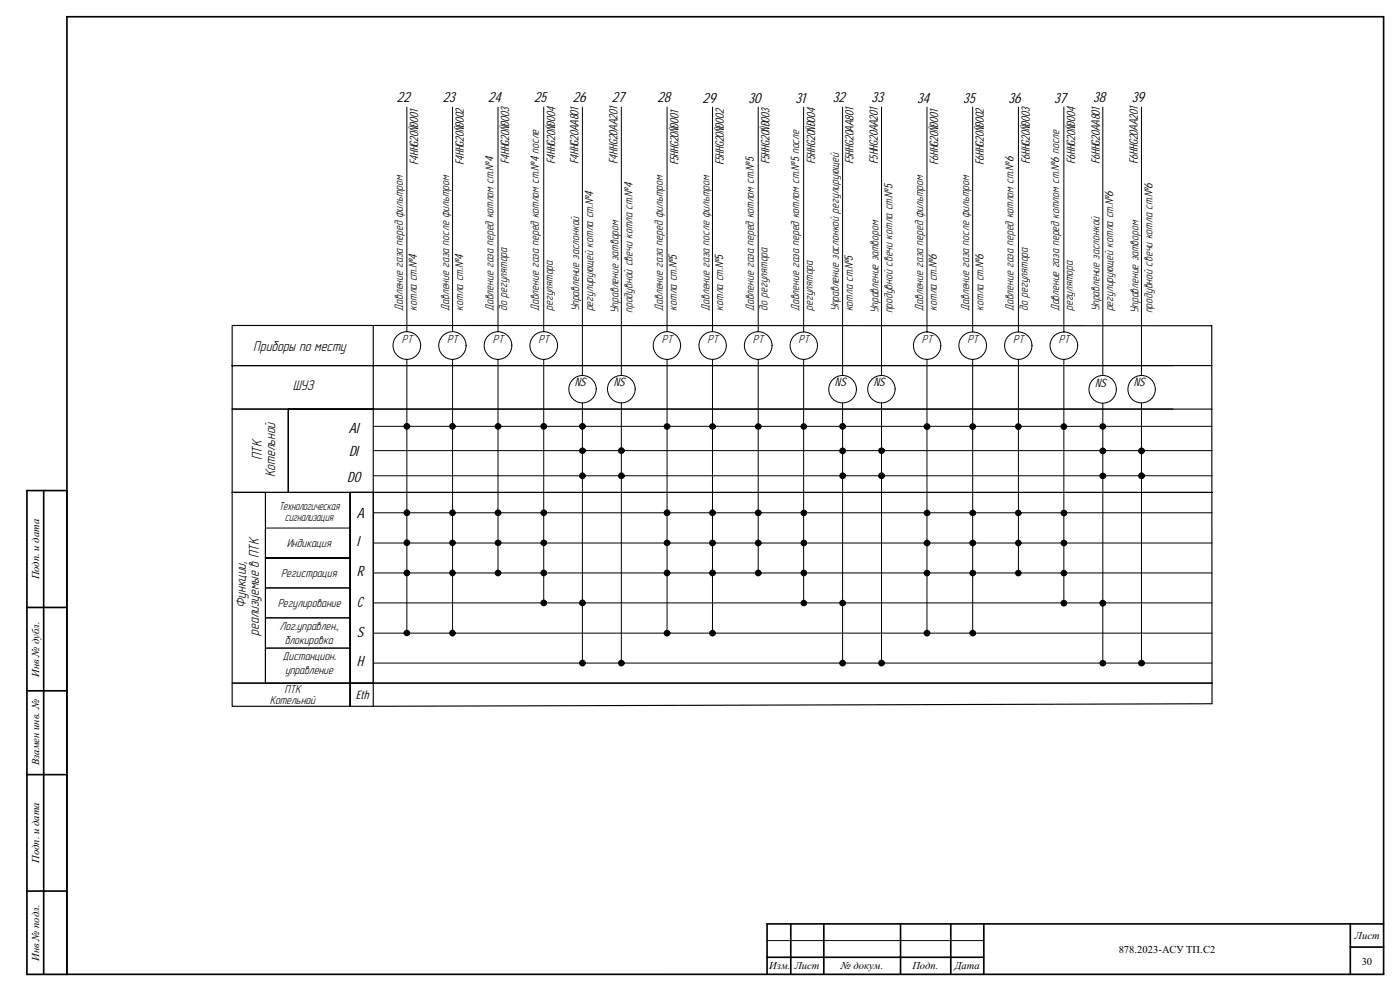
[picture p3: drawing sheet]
<svg xmlns="http://www.w3.org/2000/svg" width="420mm" height="297mm" viewBox="0 0 420 297" stroke-linecap="round" stroke-linejoin="round" font-family="sans-serif">
<g fill="none" stroke="#000" stroke-width=".3">
<path d="M122.1 32.1v67.3M135.8 32.1v67.3M149.4 32.1v67.3M163.1 32.1v67.3M174.7 32.1v80.4M186.4 32.1v80.4M200.1 32.1v67.3M213.7 32.1v67.3M227.5 32.1v67.3M241.1 32.1v67.4M252.8 32.1v80.4M264.5 32.1v80.4"/>
<path d="M278.1 32.1v67.4M291.8 32.1v67.4M305.5 32.1v67.4M319.2 32.1v67.4M330.8 32.1v80.4M342.4 32.1v80.4M122.1 107.7v81.5M135.8 107.7v81.5M149.4 107.7v64M163.1 107.7v73M200.1 107.7v81.5M213.7 107.7v81.5"/>
<path d="M227.5 107.7v64M241.1 107.7v73.1M278.1 107.7v81.5M291.8 107.7v81.5M305.5 107.7v64M319.2 107.7v73.1M86.5 122.6v25M112 127.8h251.6M112 135.1h251.6M174.7 120.7v78.5M186.4 120.7v78.5M252.8 120.7v78.5"/>
<path d="M264.5 120.7v78.5M330.8 120.8v78.4M342.4 120.7v78.5M79.6 147.6h25.4v57.1h-25.4zM79.6 158.3h25.4v8.9h-25.4zM105 147.6h7v57.1h-7zM112 147.6h-42.4h42.4M112 142.6h251.6M112.1 153.7h251.5M79.6 167.2h25.4v9h-25.4zM79.6 176.2h25.4v9h-25.4zM112.1 162.7h251.5"/>
<path d="M112.1 171.7h251.5M79.6 194.2h25.4v10.5h-25.4zM79.6 185.2h25.4v9h-25.4zM112.1 180.7h251.5M112.1 198.7h251.5M112.1 189.7h251.5M230.1 281.9h65"/>
<circle cx="122.1" cy="103.6" r="4.1"/>
<circle cx="135.7" cy="103.6" r="4.1"/>
<circle cx="149.4" cy="103.6" r="4.1"/>
<circle cx="163.1" cy="103.6" r="4.1"/>
<circle cx="174.8" cy="116.6" r="4.1"/>
<circle cx="186.4" cy="116.6" r="4.1"/>
<circle cx="200.1" cy="103.6" r="4.1"/>
<circle cx="213.8" cy="103.6" r="4.1"/>
<circle cx="227.5" cy="103.6" r="4.1"/>
<circle cx="241.1" cy="103.6" r="4.1"/>
<circle cx="252.8" cy="116.6" r="4.1"/>
<circle cx="264.4" cy="116.6" r="4.1"/>
<circle cx="278.1" cy="103.6" r="4.1"/>
<circle cx="291.8" cy="103.6" r="4.1"/>
<circle cx="305.5" cy="103.6" r="4.1"/>
<circle cx="319.2" cy="103.6" r="4.1"/>
<circle cx="330.8" cy="116.7" r="4.1"/>
<circle cx="342.5" cy="116.6" r="4.1"/>
</g>
<g fill="none" stroke="#000" stroke-width=".34">
<path d="M69.6 97.5h42.4v12.1h-42.4zM112 97.5l251.5 .1M363.5 97.5l.1 113.4-251.6 .8M69.6 109.6h42.4v13h-42.4zM112 109.6h251.6M69.6 122.6h16.9v25h-16.9zM86.5 122.6h25.5v25h-25.5zM112 122.6h251.6M69.6 147.6h10v57.1h-10zM105 147.6h7v57.1h-7zM112 147.6h251.6M69.6 204.7h35.4v7h-35.4z"/>
<path d="M105 204.7h7v7h-7zM112 204.7h251.6"/>
</g>
<g fill="none" stroke="#000" stroke-width="1">
<circle cx="122.1" cy="127.8" r=".51"/>
<circle cx="135.7" cy="127.8" r=".49"/>
<circle cx="149.4" cy="127.8" r=".51"/>
<circle cx="163.1" cy="127.8" r=".51"/>
<circle cx="174.7" cy="127.8" r=".5"/>
<circle cx="174.7" cy="135.1" r=".49"/>
<circle cx="186.4" cy="135.1" r=".51"/>
<circle cx="200.1" cy="127.8" r=".5"/>
<circle cx="213.8" cy="127.8" r=".49"/>
<circle cx="227.5" cy="127.8" r=".49"/>
<circle cx="241.1" cy="127.8" r=".48"/>
<circle cx="252.8" cy="135.1" r=".51"/>
<circle cx="252.8" cy="127.8" r=".51"/>
<circle cx="264.5" cy="135.1" r=".5"/>
<circle cx="278.1" cy="127.8" r=".51"/>
<circle cx="291.8" cy="127.8" r=".51"/>
<circle cx="305.5" cy="127.8" r=".49"/>
<circle cx="319.2" cy="127.9" r=".5"/>
<circle cx="330.8" cy="135.1" r=".51"/>
<circle cx="330.8" cy="127.8" r=".5"/>
<circle cx="342.4" cy="135.1" r=".51"/>
<circle cx="122.1" cy="153.7" r=".5"/>
<circle cx="135.7" cy="153.7" r=".49"/>
<circle cx="149.4" cy="153.7" r=".5"/>
<circle cx="163.1" cy="153.7" r=".5"/>
<circle cx="174.7" cy="142.6" r=".5"/>
<circle cx="186.4" cy="142.6" r=".5"/>
<circle cx="200.1" cy="153.7" r=".52"/>
<circle cx="213.7" cy="153.7" r=".51"/>
<circle cx="227.5" cy="153.7" r=".51"/>
<circle cx="241.1" cy="153.7" r=".48"/>
<circle cx="252.8" cy="142.6" r=".5"/>
<circle cx="264.5" cy="142.6" r=".51"/>
<circle cx="278.1" cy="153.7" r=".49"/>
<circle cx="291.8" cy="153.7" r=".49"/>
<circle cx="305.5" cy="153.7" r=".47"/>
<circle cx="319.2" cy="153.8" r=".51"/>
<circle cx="330.8" cy="142.6" r=".5"/>
<circle cx="342.4" cy="142.6" r=".51"/>
<circle cx="122.1" cy="162.7" r=".51"/>
<circle cx="122.1" cy="171.7" r=".5"/>
<circle cx="135.7" cy="171.7" r=".49"/>
<circle cx="135.7" cy="162.7" r=".47"/>
<circle cx="149.4" cy="171.7" r=".5"/>
<circle cx="149.4" cy="162.7" r=".49"/>
<circle cx="163.1" cy="171.7" r=".5"/>
<circle cx="163.1" cy="162.7" r=".49"/>
<circle cx="200.1" cy="171.7" r=".51"/>
<circle cx="200.1" cy="162.7" r=".5"/>
<circle cx="213.7" cy="162.7" r=".51"/>
<circle cx="213.7" cy="171.7" r=".51"/>
<circle cx="227.5" cy="162.7" r=".51"/>
<circle cx="227.5" cy="171.7" r=".51"/>
<circle cx="241.1" cy="162.7" r=".5"/>
<circle cx="241.1" cy="171.7" r=".5"/>
<circle cx="278.1" cy="162.7" r=".5"/>
<circle cx="278.1" cy="171.8" r=".49"/>
<circle cx="291.8" cy="162.7" r=".5"/>
<circle cx="291.8" cy="171.8" r=".49"/>
<circle cx="305.5" cy="162.7" r=".49"/>
<circle cx="305.5" cy="171.8" r=".47"/>
<circle cx="319.2" cy="162.7" r=".5"/>
<circle cx="319.2" cy="171.8" r=".49"/>
<circle cx="122.1" cy="189.7" r=".49"/>
<circle cx="135.7" cy="189.7" r=".49"/>
<circle cx="163.1" cy="180.7" r=".51"/>
<circle cx="174.7" cy="180.7" r=".51"/>
<circle cx="174.7" cy="198.7" r=".5"/>
<circle cx="186.4" cy="198.7" r=".5"/>
<circle cx="200.1" cy="189.7" r=".51"/>
<circle cx="213.8" cy="189.7" r=".5"/>
<circle cx="241.1" cy="180.7" r=".48"/>
<circle cx="252.8" cy="198.7" r=".51"/>
<circle cx="252.8" cy="180.7" r=".49"/>
<circle cx="264.5" cy="198.7" r=".51"/>
<circle cx="278.1" cy="189.7" r=".5"/>
<circle cx="291.8" cy="189.7" r=".5"/>
<circle cx="319.2" cy="180.8" r=".51"/>
<circle cx="330.8" cy="180.8" r=".52"/>
<circle cx="330.8" cy="198.8" r=".5"/>
<circle cx="342.4" cy="198.7" r=".51"/>
</g>
<g fill="none" stroke="#000" stroke-width=".5">
<path d="M13.1 147v145M20.1 147h-12v145h12v-287h395v287h-395M8.1 182.1h12M8.1 207h12M8.1 232.2h12M8.1 267h12M237.2 276.9v14.9M247.1 276.9v14.9M270.2 276.9v14.9M285.2 276.9v14.9M295.1 276.9v14.9M405.1 276.9v15.1"/>
<path d="M415.1 276.9h-185v14.9M230.1 286.9h65M405.1 283.8h10"/>
</g>
<text font-size="5.1" x="336.3" y="286.9">878.2023-АГСВ</text>
<g font-size="4.4">
<text x="119.1" y="30.7">22</text>
<text x="132.8" y="30.7">23</text>
<text x="146.4" y="30.7">24</text>
<text x="160.2" y="30.7">25</text>
<text x="171.8" y="30.7">26</text>
<text x="183.5" y="30.7">27</text>
<text x="197.2" y="30.7">28</text>
<text x="210.8" y="30.7">29</text>
<text x="224.6" y="30.7">30</text>
<text x="238.6" y="30.7">31</text>
<text x="249.8" y="30.7">32</text>
<text x="261.5" y="30.7">33</text>
<text x="275.1" y="30.7">34</text>
<text x="288.9" y="30.7">35</text>
<text x="302.6" y="30.7">36</text>
<text x="316.3" y="30.7">37</text>
<text x="328" y="30.7">38</text>
<text x="339.6" y="30.7">39</text>
<text x="75.9" y="105.1">Приборы по месту</text>
<text x="87.8" y="117">ШУЗ</text>
<text x="104.7" y="129.6">AI</text>
<text x="78.5" y="137.8" transform="rotate(-90 78.5 137.8)">ПТК</text>
<text x="104.8" y="136.7">DI</text>
<text x="82.5" y="143.1" transform="rotate(-90 82.5 143.1)">Котельной</text>
<text x="104.2" y="144.5">DO</text>
<text x="107.1" y="155.4">A</text>
<text x="107.1" y="163.6">I</text>
<text x="107.1" y="172.7">R</text>
<text x="73.7" y="182.3" transform="rotate(-90 73.7 182.3)">Функции,</text>
<text x="107.1" y="181.8">C</text>
<text x="77.7" y="190.6" transform="rotate(-90 77.7 190.6)">реализуемые в ПТК</text>
<text x="107.1" y="190.8">S</text>
<text x="107.1" y="199.7">H</text>
<text x="232" y="290.8">Изм</text>
<text x="237.5" y="290.8">.</text>
<text x="241" y="290.7">Кол.у</text>
<text x="247.2" y="290.7">ч. Лист №док .</text>
<text x="273.9" y="291">Подп.</text>
<text x="286.1" y="290.9">Дата</text>
<text x="362.2" y="295.9">Формат А3</text>
</g>
<g font-size="3.6">
<text x="125.4" y="49.5" transform="rotate(-90 125.4 49.5)">F4HHG20ÑÐ001</text>
<text x="139.2" y="49.5" transform="rotate(-90 139.2 49.5)">F4HHG20ÑÐ002</text>
<text x="152.8" y="49.2" transform="rotate(-90 152.8 49.2)">F4HHG20ÑÐ003</text>
<text x="166.5" y="49.2" transform="rotate(-90 166.5 49.2)">F4HHG20ÑÐ004</text>
<text x="173.5" y="49.2" transform="rotate(-90 173.5 49.2)">F4HHG20AA801</text>
<text x="185.3" y="49.1" transform="rotate(-90 185.3 49.1)">F4HHG20AA201</text>
<text x="203.5" y="49.5" transform="rotate(-90 203.5 49.5)">F5HHG20ÑÐ001</text>
<text x="217.1" y="49.5" transform="rotate(-90 217.1 49.5)">F5HHG20ÑÐ002</text>
<text x="230.8" y="49.2" transform="rotate(-90 230.8 49.2)">F5HHG20ÑÐ003</text>
<text x="244.6" y="49.2" transform="rotate(-90 244.6 49.2)">F5HHG20ÑÐ004</text>
<text x="256.1" y="49.2" transform="rotate(-90 256.1 49.2)">F5HHG20AA801</text>
<text x="263.4" y="49.1" transform="rotate(-90 263.4 49.1)">F5HHG20AA201</text>
<text x="281.5" y="49.5" transform="rotate(-90 281.5 49.5)">F6HHG20ÑÐ001</text>
<text x="295.2" y="49.5" transform="rotate(-90 295.2 49.5)">F6HHG20ÑÐ002</text>
<text x="308.9" y="49.2" transform="rotate(-90 308.9 49.2)">F6HHG20ÑÐ003</text>
<text x="322.5" y="49.2" transform="rotate(-90 322.5 49.2)">F6HHG20ÑÐ004</text>
<text x="330" y="49.2" transform="rotate(-90 330 49.2)">F6HHG20AA801</text>
<text x="341.3" y="49.1" transform="rotate(-90 341.3 49.1)">F6HHG20AA201</text>
<text x="120.9" y="93.1" transform="rotate(-90 120.9 93.1)">Давление газа перед фильтром</text>
<text x="125" y="93.1" transform="rotate(-90 125 93.1)">котла ст.№4</text>
<text x="134.8" y="93.1" transform="rotate(-90 134.8 93.1)">Давление газа после фильтром</text>
<text x="138.9" y="93.1" transform="rotate(-90 138.9 93.1)">котла ст.№4</text>
<text x="148" y="93.1" transform="rotate(-90 148 93.1)">Давление газа перед котлом ст.№4</text>
<text x="152.2" y="93.1" transform="rotate(-90 152.2 93.1)">до регулятора</text>
<text x="161.7" y="93.1" transform="rotate(-90 161.7 93.1)">Давление газа перед котлом ст.№4 после</text>
<text x="165.8" y="93.1" transform="rotate(-90 165.8 93.1)">регулятора</text>
<text x="173.8" y="93.2" transform="rotate(-90 173.8 93.2)">Управление заслонкой</text>
<text x="177.9" y="93.2" transform="rotate(-90 177.9 93.2)">регулирующей котла ст.№4</text>
<text x="185.6" y="93.7" transform="rotate(-90 185.6 93.7)">Управление затвором</text>
<text x="189.7" y="93.7" transform="rotate(-90 189.7 93.7)">продувной свечи котла ст.№4</text>
<text x="198.8" y="93.1" transform="rotate(-90 198.8 93.1)">Давление газа перед фильтром</text>
<text x="203.1" y="93.1" transform="rotate(-90 203.1 93.1)">котла ст.№5</text>
<text x="212.8" y="93.1" transform="rotate(-90 212.8 93.1)">Давление газа после фильтром</text>
<text x="217" y="93.1" transform="rotate(-90 217 93.1)">котла ст.№5</text>
<text x="226.1" y="93.1" transform="rotate(-90 226.1 93.1)">Давление газа перед котлом ст.№5</text>
<text x="230.3" y="93.1" transform="rotate(-90 230.3 93.1)">до регулятора</text>
<text x="239.7" y="93.1" transform="rotate(-90 239.7 93.1)">Давление газа перед котлом ст.№5 после</text>
<text x="243.9" y="93.1" transform="rotate(-90 243.9 93.1)">регулятора</text>
<text x="251.7" y="93.3" transform="rotate(-90 251.7 93.3)">Управление заслонкой регулирующей</text>
<text x="255.8" y="93.3" transform="rotate(-90 255.8 93.3)">котла ст.№5</text>
<text x="263.5" y="93.8" transform="rotate(-90 263.5 93.8)">Управление затвором</text>
<text x="267.8" y="93.8" transform="rotate(-90 267.8 93.8)">продувной свечи котла ст.№5</text>
<text x="276.9" y="93.1" transform="rotate(-90 276.9 93.1)">Давление газа перед фильтром</text>
<text x="281.1" y="93.1" transform="rotate(-90 281.1 93.1)">котла ст.№6</text>
<text x="290.8" y="93.1" transform="rotate(-90 290.8 93.1)">Давление газа после фильтром</text>
<text x="295" y="93.1" transform="rotate(-90 295 93.1)">котла ст.№6</text>
<text x="304.1" y="93.1" transform="rotate(-90 304.1 93.1)">Давление газа перед котлом ст.№6</text>
<text x="308.3" y="93.1" transform="rotate(-90 308.3 93.1)">до регулятора</text>
<text x="317.7" y="93.1" transform="rotate(-90 317.7 93.1)">Давление газа перед котлом ст.№6 после</text>
<text x="321.9" y="93.1" transform="rotate(-90 321.9 93.1)">регулятора</text>
<text x="329.8" y="93.2" transform="rotate(-90 329.8 93.2)">Управление заслонкой</text>
<text x="334" y="93.2" transform="rotate(-90 334 93.2)">регулирующей котла ст.№6</text>
<text x="341.6" y="93.8" transform="rotate(-90 341.6 93.8)">Управление затвором</text>
<text x="345.7" y="93.8" transform="rotate(-90 345.7 93.8)">продувной свечи котла ст.№6</text>
<text x="120.5" y="102.8">РТ</text>
<text x="134.2" y="102.8">РТ</text>
<text x="147.9" y="102.8">РТ</text>
<text x="161.5" y="102.8">РТ</text>
<text x="198.5" y="102.8">РТ</text>
<text x="212.2" y="102.8">РТ</text>
<text x="225.9" y="102.8">РТ</text>
<text x="239.6" y="102.8">РТ</text>
<text x="276.6" y="102.8">РТ</text>
<text x="290.3" y="102.8">РТ</text>
<text x="303.9" y="102.8">РТ</text>
<text x="317.6" y="102.8">РТ</text>
<text x="172.4" y="115.8">NS</text>
<text x="184.1" y="115.8">NS</text>
<text x="250.5" y="115.8">NS</text>
<text x="262.2" y="115.8">NS</text>
<text x="328.6" y="115.9">NS</text>
<text x="340.2" y="115.8">NS</text>
<text x="83.6" y="152.7">Технологическая</text>
<text x="85.5" y="156">сигнализация</text>
<text x="86.1" y="163.9">Индикация</text>
<text x="84.4" y="172.9">Регистрация</text>
<text x="83.4" y="182">Регулирование</text>
<text x="83.9" y="188.8">Лог.управлен.,</text>
<text x="84.8" y="197.9">Дистанцион.</text>
<text x="85.5" y="193">блокировка</text>
<text x="85.6" y="202">управление</text>
<text x="85.3" y="207.8">ПТК</text>
<text x="106.7" y="209.5">Eth</text>
<text x="80.9" y="211.1">Котельной</text>
<text x="406.2" y="280.8">Лист</text>
<text x="408.8" y="288.2">5.3</text>
</g>
<g font-size="3.2">
<text x="11.7" y="173.7" transform="rotate(-90 11.7 173.7)">Подп. и дата</text>
<text x="11.7" y="202.8" transform="rotate(-90 11.7 202.8)">Инв № дубл.</text>
<text x="11.7" y="229.3" transform="rotate(-90 11.7 229.3)">Взамен инв. №</text>
<text x="11.7" y="258.7" transform="rotate(-90 11.7 258.7)">Подп. и дата</text>
<text x="406.5" y="281.5">Лист</text>
<text x="11.7" y="287.9" transform="rotate(-90 11.7 287.9)">Инв № подл.</text>
<text x="335.6" y="285.7">878.2023-АСУ ТП.С2</text>
<text x="230.8" y="290.4">Изм.</text>
<text x="238.4" y="290.4">Лист</text>
<text x="252.3" y="290.4">№ докум.</text>
<text x="273.7" y="290.4">Подп.</text>
<text x="286.4" y="290.4">Дата</text>
<text x="408.5" y="289.2">30</text>
</g>
<text font-size="1.4" fill="#fff" x="4.9" y="292.1">GSPublisherVersion 0.91.100.100</text>
</svg>
